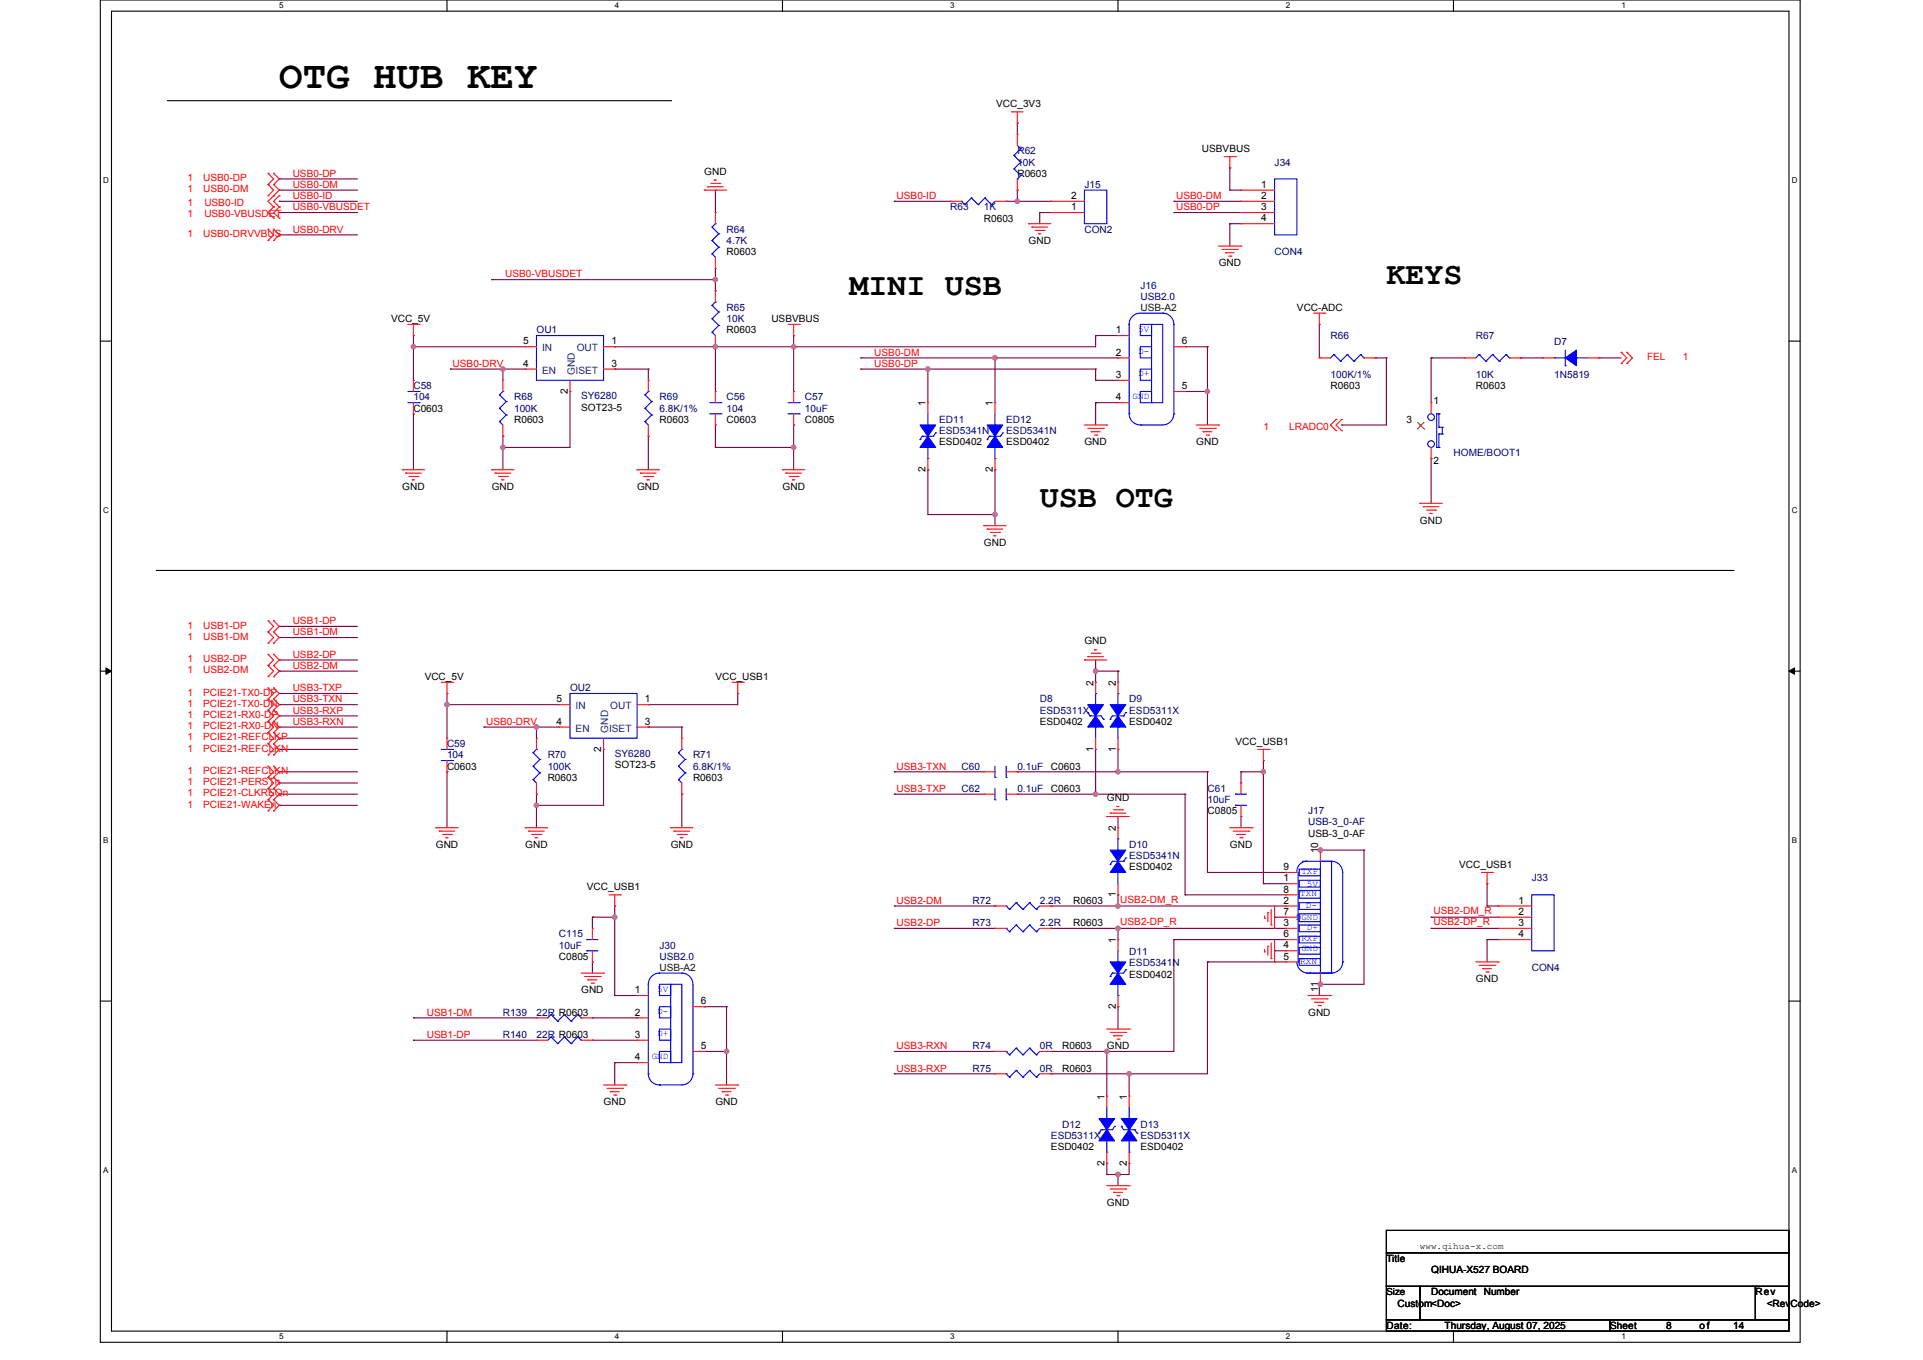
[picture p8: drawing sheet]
<svg xmlns="http://www.w3.org/2000/svg" width="297mm" height="210mm" viewBox="0 0 297 210" stroke-linecap="round" stroke-linejoin="round" font-family="sans-serif">
<path d="M15.5 0h262.5v207.3h-262.5zM17.2 1.7h259.1v203.8h-259.1z" fill="none" stroke="#000" stroke-width=".17"/>
<g fill="#fff">
<path d="M43.1 .2h.7v1.4h-.7z"/>
<path d="M43.1 205.7h.7v1.4h-.7z"/>
</g>
<path d="M69 0v1.7M69 205.5v1.8" fill="none" stroke="#000" stroke-width=".17"/>
<g fill="#fff">
<path d="M94.9 .2h.7v1.4h-.7z"/>
<path d="M94.9 205.7h.7v1.4h-.7z"/>
</g>
<path d="M120.9 0v1.7M120.9 205.5v1.8" fill="none" stroke="#000" stroke-width=".17"/>
<g fill="#fff">
<path d="M146.8 .2h.6v1.4h-.6z"/>
<path d="M146.8 205.7h.6v1.4h-.6z"/>
</g>
<path d="M172.7 0v1.7M172.7 205.5v1.8" fill="none" stroke="#000" stroke-width=".17"/>
<g fill="#fff">
<path d="M198.6 .2h.7v1.4h-.7z"/>
<path d="M198.6 205.7h.7v1.4h-.7z"/>
</g>
<path d="M224.5 0v1.7M224.5 205.5v1.8" fill="none" stroke="#000" stroke-width=".17"/>
<g fill="#fff">
<path d="M250.4 .2h.7v1.4h-.7z"/>
<path d="M250.4 205.7h.7v1.4h-.7z"/>
<path d="M15.9 27.2h.9v1.4h-.9z"/>
<path d="M276.7 27.2h.9v1.4h-.9z"/>
<path d="M15.9 78.1h.9v1.4h-.9z"/>
<path d="M276.7 78.1h.9v1.4h-.9z"/>
</g>
<path d="M15.5 52.7h1.7M276.3 52.7h1.7" fill="none" stroke="#000" stroke-width=".17"/>
<g fill="#fff">
<path d="M15.9 129.1h.9v1.4h-.9z"/>
<path d="M276.7 129.1h.9v1.4h-.9z"/>
</g>
<path d="M15.5 103.6h1.7M276.3 103.6h1.7" fill="none" stroke="#000" stroke-width=".17"/>
<path d="M16.4 103.1l.8 .5-.8 .5zM276.3 103.6l.9-.5v1z" fill="#000" stroke="#000" stroke-width=".15"/>
<g fill="#fff">
<path d="M15.9 180.1h.9v1.3h-.9z"/>
<path d="M276.7 180.1h.9v1.3h-.9z"/>
</g>
<g fill="none" stroke="#000" stroke-width=".17">
<path d="M25.9 15.5h77.7M103.6 15.5h.1M24.1 88.1h243.6M267.7 88.1h.1M15.5 154.6h1.7M276.3 154.6h1.7M214.1 190h62.2v3.4h-62.2zM214.1 193.4h62.2v5.2h-62.2zM214.1 198.6h5.2v5.2h-5.2zM219.3 198.6h51.8v5.2h-51.8zM271.1 198.6h5.2v5.2h-5.2zM214.1 203.8h34.6v1.7h-34.6z"/>
<path d="M248.7 203.8h27.6v1.7h-27.6z"/>
</g>
<g fill="none" stroke="#800040" stroke-width=".17">
<path d="M157.1 19h.1M157.1 19v1.7M43.1 31.1h.1M43.1 27.6h.1M43.1 29.4h.1M43.1 32.8h.1M43.1 36.3h.1M43.1 31.1h12.1M43.1 32.8h12.1M43.1 27.6h12.1M43.1 29.4h12.1M43.1 36.3h12.1"/>
<path d="M110.5 29.4h.1M110.5 29.4v3.4M138.1 31.1h.1M138.1 31.1h8.7M155.4 31.1h.1M155.4 31.1h6.9M157.1 29.4h.1M157.1 31.1h.1M157.1 29.4v1.7M160.6 32.8h.1M160.6 32.8v1.7M160.6 32.8h1.7"/>
<path d="M181.3 32.8h.1M181.3 31.1h.1M181.3 31.1h10.4M181.3 32.8h10.4M189.9 34.5h.1M189.9 29.4h.1M189.9 25.9h.1M189.9 29.4h1.8M189.9 25.9v3.5M189.9 34.5v3.5M189.9 34.5h1.8M63.8 53.5h.1"/>
<path d="M63.8 51.8h.1M63.8 51.8v6.9M63.8 53.5h17.3M69.6 57h.1M69.6 57h11.5M75.9 43.2h.1M75.9 43.2h34.6M77.7 57h.1M77.7 57v1.7M94.9 57h.1M94.9 53.5h.1M94.9 57h5.2"/>
<path d="M100.1 57h.1M100.1 57v1.7M110.5 53.5h.1M110.5 43.2h.1M110.5 44.9h.1M110.5 41.5v3.4M110.5 53.5v7M122.6 53.5h.1M122.6 51.8h.1M122.6 51.8v8.7M132.9 57h.1M132.9 55.3h.1"/>
<path d="M132.9 57h36.3M132.9 55.3h39.8M143.3 57h.1M143.3 57v5.2M153.7 55.3h.1M153.7 55.3v6.9M169.2 51.8h.1M169.2 58.7h.1M169.2 57h.1M169.2 51.8v1.7h-74.3M169.2 57v1.7M169.2 51.8h3.5"/>
<path d="M169.2 58.7h3.5M183 53.5h.1M183 53.5h3.5M186.5 53.5h.1M186.5 53.5v12.1M203.8 50.1h.1M203.8 50.1v5.2M212.4 55.3h.1M212.4 55.3h1.7M214.1 55.3h.1M214.1 55.3v10.3h-6.9M221 55.3h.1"/>
<path d="M221 55.3h5.2M221 55.3v6.9M234.8 55.3h.1M234.8 55.3h3.5M246.9 55.3h.1M246.9 55.3h3.5M63.8 63.9h.1M63.8 63.9v8.6M77.7 67.4h.1M77.7 69.1h.1M77.7 67.4v5.1M88 60.5h.1"/>
<path d="M88 60.5v8.6h-10.3M100.1 67.4h.1M100.1 67.4v5.1M110.5 69.1h.1M110.5 65.6h.1M110.5 69.1h12.1M110.5 65.6v3.5M122.6 65.6h.1M122.6 69.1h.1M122.6 65.6v6.9M143.3 79.4h.1M143.3 72.5h.1"/>
<path d="M143.3 79.4h10.4M143.3 72.5v6.9M153.7 79.4h.1M153.7 72.5h.1M153.7 72.5v8.7M169.2 62.2h.1M169.2 62.2h3.5M169.2 62.2v3.4M183 60.5h.1M183 60.5h3.5M186.5 60.5h.1M207.2 65.6h.1"/>
<path d="M221 70.8h.1M221 70.8v6.9M43.1 98.4h.1M43.1 96.7h.1M43.1 98.4h12.1M43.1 96.7h12.1M43.1 101.9h.1M43.1 103.6h.1M43.1 107.1h.1M43.1 108.8h.1M43.1 110.5h.1M43.1 112.3h.1"/>
<path d="M43.1 114h.1M43.1 115.7h.1M43.1 119.2h.1M43.1 112.3h12.1M43.1 108.8h12.1M43.1 101.9h12.1M43.1 103.6h12.1M43.1 107.1h12.1M43.1 110.5h12.1M43.1 114h12.1M43.1 115.7h12.1M43.1 119.2h12.1"/>
<path d="M69 107.1h.1M69 108.8h.1M69 119.2h.1M69 107.1v6.9M69 119.2v8.6M69 108.8h17.3M74.7 112.3h.1M74.7 112.3h11.6M82.9 112.3h.1M82.9 112.3v1.7M93.2 115.7h.1M93.2 115.7v8.7h-10.3"/>
<path d="M100.1 112.3h.1M100.1 108.8h.1M100.1 112.3h5.2M105.3 112.3h.1M105.3 112.3v1.7M113.9 107.1h.1M113.9 107.1v1.7h-13.8M138.1 119.2h.1M138.1 119.2h13.8M157.1 119.2h.1M157.1 119.2h29.4M169.2 103.6h.1"/>
<path d="M169.2 115.7h.1M169.2 101.9v3.5M169.2 115.7v6.9M169.2 103.6h3.5M172.7 103.6h.1M172.7 115.7h.1M172.7 119.2h.1M172.7 103.6v1.8M172.7 115.7v3.5M186.5 119.2h.1M186.5 119.2v15.5M191.7 119.2h.1"/>
<path d="M191.7 119.2h3.4M191.7 119.2v1.7M195.1 119.2h.1M195.1 117.4h.1M195.1 117.4v19.1M43.1 120.9h.1M43.1 122.6h.1M43.1 124.4h.1M43.1 124.4h12.1M43.1 122.6h12.1M43.1 120.9h12.1M82.9 122.6h.1"/>
<path d="M82.9 124.4h.1M82.9 122.6v5.2M94.9 139.9h.1M94.9 139.9v13.8M105.3 122.6h.1M105.3 122.6v5.2M138.1 122.6h.1M138.1 139.9h.1M138.1 122.6h13.8M138.1 139.9h15.6M157.1 122.6h.1M157.1 122.6h25.9"/>
<path d="M162.3 139.9h.1M162.3 139.9h36.3M169.2 122.6h.1M172.7 126.1h.1M172.7 138.2h.1M172.7 139.9h.1M172.7 126.1v1.7M172.7 138.2v1.7M183 122.6h.1M183 138.2h.1M183 122.6v15.6M183 138.2h15.6"/>
<path d="M186.5 134.7h.1M186.5 134.7h12.1M191.7 126.1h.1M191.7 126.1v1.7M195.1 136.5h.1M195.1 136.5h3.5M203.8 131.3h.1M203.8 131.3h6.9M203.9 131.3h.1M210.7 131.3h.1M210.7 131.3v20.7h-6.9M229.7 139.9h.1"/>
<path d="M229.7 136.5h.1M229.7 139.9h1.7M229.7 136.5v3.4M63.8 157.2h.1M63.8 157.2h19.1M91.5 148.5h.1M91.5 141.6h.1M91.5 157.2h.1M91.5 141.6h3.4M91.5 141.6v1.8M91.5 148.5v1.8M91.5 157.2h6.9"/>
<path d="M94.9 141.6h.1M94.9 153.7h.1M94.9 153.7h3.5M108.8 155.4h.1M108.8 155.4h3.4M112.2 155.4h.1M112.2 155.4v12.1M138.1 143.4h.1M138.1 143.4h15.6M162.3 143.4h.1M162.3 143.4h36.3M172.7 155.4h.1"/>
<path d="M172.7 143.4h.1M172.7 143.4v1.7M172.7 155.4v3.5M181.3 145.1h.1M181.3 145.1v17.3h-19M181.3 145.1h17.3M186.5 148.5h.1M186.5 148.5v17.3h-24.2M186.5 148.5h12.1M196.8 141.6h.1M196.8 146.8h.1M196.8 141.6h1.8"/>
<path d="M196.8 146.8h1.8M203.8 152h.1M203.8 152v1.7M203.9 152h.1M221 141.6h.1M221 143.4h.1M221 141.6h10.4M221 143.4h10.4M229.7 145.1h.1M229.7 145.1h1.7M229.7 145.1v3.4M63.8 160.6h.1"/>
<path d="M63.8 160.6h19.1M91.5 160.6h.1M91.5 160.6h6.9M94.9 164.1h.1M94.9 164.1v3.4M94.9 164.1h3.5M108.8 162.4h.1M108.8 162.4h3.4M112.2 162.4h.1M138.1 162.4h.1M138.1 165.8h.1M138.1 162.4h15.6"/>
<path d="M138.1 165.8h15.6M162.3 162.4h.1M162.3 165.8h.1M170.9 179.6h.1M170.9 162.4h.1M170.9 162.4v6.9M170.9 179.6v1.8M174.4 179.6h.1M174.4 165.8h.1M174.4 165.8v3.5M174.4 179.6v1.8h-3.5M170.9 181.4h.1"/>
<path d="M172.7 181.4h.1M172.7 181.4v1.7"/>
</g>
<g fill="#f0f" stroke="#f0f" stroke-width=".17">
<circle cx="77.7" cy="57" r=".34"/>
<circle cx="77.7" cy="69.1" r=".34"/>
<circle cx="110.5" cy="53.5" r=".34"/>
<circle cx="122.6" cy="69.1" r=".34"/>
<circle cx="63.8" cy="53.5" r=".34"/>
<circle cx="82.8" cy="124.4" r=".34"/>
<circle cx="69" cy="108.8" r=".34"/>
<circle cx="82.8" cy="112.3" r=".34"/>
<circle cx="110.5" cy="43.2" r=".34"/>
<circle cx="157.1" cy="31.1" r=".34"/>
<circle cx="153.7" cy="79.4" r=".34"/>
<circle cx="122.6" cy="53.5" r=".34"/>
<circle cx="153.7" cy="55.3" r=".34"/>
<circle cx="143.3" cy="57" r=".34"/>
<circle cx="186.5" cy="60.4" r=".34"/>
<circle cx="203.9" cy="152" r=".34"/>
<circle cx="203.9" cy="131.3" r=".34"/>
<circle cx="195.1" cy="119.2" r=".34"/>
<circle cx="172.7" cy="181.3" r=".34"/>
<circle cx="169.2" cy="103.6" r=".34"/>
<circle cx="172.7" cy="139.9" r=".34"/>
<circle cx="172.7" cy="143.4" r=".34"/>
<circle cx="169.2" cy="122.6" r=".34"/>
<circle cx="172.7" cy="119.2" r=".34"/>
<circle cx="174.4" cy="165.8" r=".34"/>
<circle cx="170.9" cy="162.3" r=".34"/>
<circle cx="112.2" cy="162.3" r=".34"/>
<circle cx="94.9" cy="141.6" r=".34"/>
</g>
<g fill="none" stroke="#f00" stroke-width=".17">
<path d="M156.3 17.3h.1M156.3 17.3h1.7M157.1 19h.1M157.1 17.3v1.7M41.4 26.8h.1M41.4 28.5h.1M41.4 30.2h.1M41.4 35.4h.1M41.4 37.1h.1M41.4 26.8l.9 .8-.9 .9M41.4 28.5l.9 .9-.9 .8M41.4 35.4l.9 .9-.9 .8"/>
<path d="M42.3 30.2h.1M42.3 32h.1M42.3 28.5h.1M42.3 26.8h.1M42.3 33.7h.1M42.3 37.1h.1M42.3 35.4h.1M42.3 28.5l.8 .9-1.7 1.7 .9 .9M42.3 26.8l.8 .8-.8 .9M42.3 32l-.9 .8 .9 .9M42.3 35.4l.8 .9-.8 .8M43.1 30.2h.1"/>
<path d="M43.1 32h.1M43.1 33.7h.1M43.1 30.2l-.8 .9 .8 .9M43.1 32l-.8 .8 .8 .9M108.8 29.4h.1M108.8 29.4h3.4M109.3 28.8h.1M109.3 28.8h2.4M109.8 28.3h1.4M110.3 27.8h.1M110.3 27.8h.4M110.5 32.8h.1"/>
<path d="M110.5 32.8v1.7M110.5 39.7v1.8M111.2 28.3h.1M146.8 31.1h.1M146.8 31.1h1.7M153.7 31.1h1.7M155.4 31.1h.1M157.1 20.7h.1M157.1 29.4h.1M157.1 20.7v1.7M157.1 27.6v1.8M158.8 34.5h.1"/>
<path d="M158.8 34.5h3.5M159.4 35.1h.1M159.4 35.1h2.4M159.9 35.6h1.4M160.4 36.1h.1M160.4 36.1h.4M161.3 35.6h.1M162.3 32.8h.1M162.3 31.1h.1M162.3 31.1h5.2M162.3 32.8h5.2M188.2 38h3.5"/>
<path d="M188.7 38.5h2.4M189.1 24.2h1.7M189.3 39h.1M189.3 39h1.3M189.8 39.5h.3M189.9 25.9h.1M189.9 24.2v1.7M190.1 39.5h.1M190.8 24.2h.1M191.1 38.5h.1M191.7 38h.1M191.7 29.4h.1"/>
<path d="M191.7 31.1h.1M191.7 32.8h.1M191.7 34.5h.1M191.7 29.4h5.1M191.7 34.5h5.1M191.7 31.1h5.1M191.7 32.8h5.1M63 50.1h1.7M63.8 51.8h.1M63.8 58.7h.1M63.8 50.1v1.7M63.8 58.7v1.8"/>
<path d="M64.7 50.1h.1M77.7 58.7h.1M77.7 58.7v1.8M81.1 57h.1M81.1 53.5h.1M81.1 53.5h1.8M81.1 57h1.8M88 58.7v1.8M93.2 53.5h1.7M93.2 57h1.7M94.9 57h.1M94.9 53.5h.1"/>
<path d="M100.1 58.7h.1M100.1 58.7v1.8M110.5 53.5h.1M110.5 44.9h.1M110.5 41.5h.1M110.5 44.9v1.7M110.5 51.8v1.7M121.7 50.1h1.7M122.6 51.8h.1M122.6 50.1v1.7M123.4 50.1h.1M172.7 51.8h.1"/>
<path d="M172.7 55.3h.1M172.7 58.7h.1M172.7 51.8h1.7M172.7 55.3h1.7M172.7 58.7h1.7M181.3 53.5h1.7M183 53.5h.1M202.9 48.4h1.7M203.8 50.1h.1M203.8 55.3h.1M203.8 48.4v1.7M203.8 55.3h1.7"/>
<path d="M204.6 48.4h.1M210.7 55.3h1.7M212.4 55.3h.1M226.2 55.3h.1M226.2 55.3h1.7M233.1 55.3h1.7M234.8 55.3h.1M238.3 55.3h.1M238.3 55.3h1.7M245.2 55.3h1.7M246.9 55.3h.1M250.4 56.1h.1"/>
<path d="M250.4 54.4h.1M250.4 54.4l.9 .9-.9 .8M251.3 56.1h.1M251.3 54.4h.1M251.3 54.4l.8 .9-.8 .8M62.1 72.5h.1M62.1 72.5h3.5M62.6 73.1h.1M62.6 73.1h2.5M63.2 73.6h1.3M63.7 74.1h.1M63.7 74.1h.3"/>
<path d="M63.8 63.9h.1M63.8 62.2v1.7M64.5 73.6h.1M75.9 72.5h.1M75.9 72.5h3.5M76.5 73.1h.1M76.5 73.1h2.4M77 73.6h1.4M77.5 74.1h.1M77.5 74.1h.3M77.7 67.4h.1M77.7 65.6v1.8"/>
<path d="M78.4 73.6h.1M88 60.5h.1M98.4 72.5h.1M98.4 72.5h3.5M98.9 73.1h.1M98.9 73.1h2.4M99.4 73.6h1.4M99.9 74.1h.1M99.9 74.1h.4M100.1 67.4h.1M100.1 65.6v1.8M100.8 73.6h.1"/>
<path d="M110.5 65.6h.1M110.5 60.5h.1M110.5 60.5v1.7M110.5 63.9v1.7M120.9 72.5h.1M120.9 72.5h3.4M121.4 73.1h.1M121.4 73.1h2.4M121.9 73.6h1.4M122.4 74.1h.1M122.4 74.1h.4M122.6 65.6h.1"/>
<path d="M122.6 60.5h.1M122.6 60.5v1.7M122.6 63.9v1.7M123.3 73.6h.1M143.3 62.2h.1M143.3 72.5h.1M143.3 62.2v1.7M143.3 70.8v1.7M153.7 62.2h.1M153.7 72.5h.1M153.7 62.2v1.7M153.7 70.8v1.7"/>
<path d="M167.5 65.6h3.4M168 66.1h2.4M168.5 66.7h.1M168.5 66.7h1.4M169 67.2h.4M169.4 67.2h.1M170.4 66.1h.1M170.9 65.6h.1M172.7 62.2h.1M172.7 62.2h1.7M181.3 60.5h1.7M183 60.5h.1"/>
<path d="M184.8 65.6h3.4M185.3 66.1h2.4M185.8 66.7h.1M185.8 66.7h1.4M186.3 67.2h.4M186.7 67.2h.1M187.7 66.1h.1M188.2 65.6h.1M206.3 64.8h.1M206.3 66.5h.1M206.3 64.8l-.8 .8 .8 .9M207.2 64.8h.1"/>
<path d="M207.2 66.5h.1M207.2 64.8l-.9 .8 .9 .9M219.3 77.7h.1M219.3 65.6h.1M219.3 77.7h3.5M219.8 78.2h.1M219.8 78.2h2.4M220.3 78.8h1.4M220.9 79.3h.1M220.9 79.3h.3M221 62.2h.1M221 70.8h.1"/>
<path d="M221 62.2v1.7M221 69.1v1.7M221.7 78.8h.1M41.4 95.9h.1M41.4 97.6h.1M41.4 99.3h.1M41.4 95.9l.9 .8-.9 .9M41.4 97.6l.9 .8-.9 .9M42.3 97.6h.1M42.3 95.9h.1M42.3 99.3h.1M42.3 95.9l.8 .8-.8 .9"/>
<path d="M42.3 97.6l.8 .8-.8 .9M151.9 81.2h.1M151.9 81.2h3.5M152.5 81.7h.1M152.5 81.7h2.4M153 82.2h1.4M153.5 82.7h.1M153.5 82.7h.3M154.4 82.2h.1M41.4 101h.1M41.4 102.8h.1M41.4 104.5h.1"/>
<path d="M41.4 106.2h.1M41.4 107.9h.1M41.4 109.7h.1M41.4 111.4h.1M41.4 113.1h.1M41.4 114.9h.1M41.4 116.6h.1M41.4 118.3h.1M41.4 101l.9 .9-.9 .9M41.4 102.8l.9 .8-.9 .9M41.4 106.2l.9 .9-.9 .8M41.4 107.9l.9 .9-.9 .9"/>
<path d="M41.4 109.7l.9 .8-.9 .9M41.4 111.4l.9 .9-.9 .8M41.4 113.1l.9 .9-.9 .9M41.4 114.9l.9 .8-.9 .9M41.4 118.3l.9 .9-.9 .8M42.3 102.8h.1M42.3 101h.1M42.3 104.5h.1M42.3 107.9h.1M42.3 106.2h.1M42.3 109.7h.1M42.3 111.4h.1"/>
<path d="M42.3 113.1h.1M42.3 114.9h.1M42.3 116.6h.1M42.3 118.3h.1M42.3 101l.8 .9-.8 .9M42.3 102.8l.8 .8-.8 .9M42.3 106.2l.8 .9-.8 .8M42.3 107.9l.8 .9-.8 .9M42.3 109.7l.8 .8-.8 .9M42.3 111.4l.8 .9-.8 .8M42.3 113.1l.8 .9-.8 .9M42.3 114.9l.8 .8-.8 .9"/>
<path d="M42.3 118.3l.8 .9-.8 .8M68.2 105.4h1.7M69 107.1h.1M69 119.2h.1M69 114h.1M69 105.4v1.7M69 114v1.7M69 117.4v1.8M69.9 105.4h.1M82.9 114h.1M82.9 114v1.7M86.3 112.3h.1"/>
<path d="M86.3 108.8h.1M86.3 112.3h1.7M86.3 108.8h1.7M93.2 115.7h.1M93.2 114v1.7M98.4 112.3h1.7M98.4 108.8h1.7M100.1 112.3h.1M100.1 108.8h.1M105.3 114h.1M105.3 114v1.7M113.1 105.4h1.7"/>
<path d="M113.9 107.1h.1M113.9 105.4v1.7M114.8 105.4h.1M151.9 119.2h.1M151.9 119.2h1.8M155.4 119.2h1.7M157.1 119.2h.1M167.5 101.9h.1M167.5 101.9h3.4M168 101.4h.1M168 101.4h2.4M168.5 100.9h1.4"/>
<path d="M169 100.4h.1M169 100.4h.4M169.2 115.7h.1M169.2 105.4h.1M169.2 105.4v1.7M169.2 114v1.7M169.9 100.9h.1M172.7 115.7h.1M172.7 105.4h.1M172.7 105.4v1.7M172.7 114v1.7M194.3 115.7h1.7"/>
<path d="M195.1 117.4h.1M195.1 115.7v1.7M196 115.7h.1M41.4 120h.1M41.4 121.8h.1M41.4 123.5h.1M41.4 125.2h.1M41.4 120l.9 .9-.9 .9M41.4 121.8l.9 .8-.9 .9M41.4 123.5l.9 .9-.9 .8M42.3 120h.1M42.3 121.8h.1"/>
<path d="M42.3 123.5h.1M42.3 125.2h.1M42.3 120l.8 .9-.8 .9M42.3 121.8l.8 .8-.8 .9M42.3 123.5l.8 .9-.8 .8M67.3 127.8h.1M67.3 127.8h3.5M67.8 128.3h.1M67.8 128.3h2.4M68.3 128.9h1.4M68.9 129.4h.1M68.9 129.4h.3"/>
<path d="M69.7 128.9h.1M81.1 127.8h.1M81.1 127.8h3.5M81.6 128.3h.1M81.6 128.3h2.5M82.2 128.9h1.3M82.7 129.4h.1M82.7 129.4h.3M82.9 122.6h.1M82.9 120.9v1.7M83.5 128.9h.1M94.1 138.2h1.7"/>
<path d="M94.9 139.9h.1M94.9 138.2v1.7M95.8 138.2h.1M103.6 127.8h.1M103.6 127.8h3.4M104.1 128.3h.1M104.1 128.3h2.4M104.6 128.9h1.4M105.1 129.4h.1M105.1 129.4h.4M105.3 122.6h.1M105.3 120.9v1.7"/>
<path d="M106 128.9h.1M151.9 122.6h.1M151.9 122.6h1.8M153.7 139.9h.1M153.7 139.9h1.7M155.4 122.6h1.7M157.1 122.6h.1M160.6 139.9h1.7M162.3 139.9h.1M170.9 126.1h.1M170.9 126.1h3.5M171.5 125.6h.1"/>
<path d="M171.5 125.6h2.4M172 125h1.4M172.5 124.5h.1M172.5 124.5h.3M172.7 138.2h.1M172.7 127.8h.1M172.7 127.8v1.7M172.7 136.5v1.7M173.4 125h.1M189.9 127.8h3.5M190.5 128.3h2.4M191 128.9h.1"/>
<path d="M191 128.9h1.4M191.5 129.4h.3M191.7 120.9h.1M191.7 126.1h.1M191.7 120.9v1.7M191.7 124.4v1.7M191.8 129.4h.1M192.9 128.3h.1M193.4 127.8h.1M196.8 139.9v3.5M198.6 136.5h.1M198.6 139.9h.1"/>
<path d="M198.6 134.7h.1M198.6 138.2h.1M198.6 138.2h1.7M198.6 134.7h1.7M198.6 139.9h1.7M198.6 136.5h1.7M203.9 131.3h.1M203.9 131.3v1.7M228.8 134.7h1.7M229.7 136.5h.1M229.7 134.7v1.8M230.5 134.7h.1"/>
<path d="M231.4 139.9h.1M231.4 139.9h5.2M82.9 157.2h.1M82.9 157.2h1.7M89.8 150.3h3.4M89.8 157.2h1.7M90.3 150.8h2.4M90.8 151.3h.1M90.8 151.3h1.4M91.3 151.8h.4M91.5 157.2h.1M91.5 143.4h.1"/>
<path d="M91.5 148.5h.1M91.5 143.4v1.7M91.5 146.8v1.7M91.7 151.8h.1M92.7 150.8h.1M93.2 150.3h.1M98.4 153.7h.1M98.4 157.2h.1M98.4 153.7h1.7M98.4 157.2h1.7M107 155.4h1.8M108.8 155.4h.1"/>
<path d="M153.7 143.4h.1M153.7 143.4h1.7M160.6 143.4h1.7M162.3 143.4h.1M170.9 158.9h3.5M171.5 159.4h2.4M172 159.9h.1M172 159.9h1.4M172.7 145.1h.1M172.7 155.4h.1M172.7 145.1v1.7M172.7 153.7v1.7"/>
<path d="M173.9 159.4h.1M174.4 158.9h.1M195.3 141.8h.1M195.3 147h.1M195.3 141.5v.3M195.3 146.6v.4M195.8 140.9h.1M195.8 146.1h.1M195.8 140.9v1.4M195.8 146.1v1.4M196.3 142.8h.1M196.3 148h.1"/>
<path d="M196.3 140.4v2.4M196.3 145.6v2.4M196.8 143.4h.1M196.8 148.5h.1M196.8 145.1v3.4M198.6 143.4h.1M198.6 146.8h.1M198.6 141.6h.1M198.6 148.5h.1M198.6 145.1h.1M198.6 148.5h1.7M198.6 141.6h1.7"/>
<path d="M198.6 143.4h1.7M198.6 145.1h1.7M198.6 146.8h1.7M202 153.7h3.5M202.5 154.2h2.5M203.1 154.8h.1M203.1 154.8h1.3M203.6 155.3h.3M203.9 155.3h.1M203.9 152h.1M203.9 150.3v1.7M205 154.2h.1"/>
<path d="M205.5 153.7h.1M227.9 148.5h3.5M228.5 149.1h2.4M229 149.6h.1M229 149.6h1.4M229.5 150.1h.3M229.8 150.1h.1M230.9 149.1h.1M231.4 148.5h.1M231.4 141.6h.1M231.4 143.4h.1M231.4 145.1h.1"/>
<path d="M231.4 141.6h5.2M231.4 143.4h5.2M231.4 145.1h5.2M82.9 160.6h.1M82.9 160.6h1.7M89.8 160.6h1.7M91.5 160.6h.1M93.2 167.5h3.5M93.7 168.1h2.4M94.3 168.6h.1M94.3 168.6h1.3M94.8 169.1h.3"/>
<path d="M95.1 169.1h.1M96.1 168.1h.1M96.7 167.5h.1M98.4 160.6h.1M98.4 164.1h.1M98.4 160.6h1.7M98.4 164.1h1.7M107 162.4h1.8M108.8 162.4h.1M110.5 167.5h3.4M111 168.1h2.4M111.5 168.6h.1"/>
<path d="M111.5 168.6h1.4M112 169.1h.4M112.4 169.1h.1M113.4 168.1h.1M113.9 167.5h.1M153.7 162.4h.1M153.7 165.8h.1M153.7 162.4h1.7M153.7 165.8h1.7M160.6 162.4h1.7M160.6 165.8h1.7M162.3 162.4h.1"/>
<path d="M162.3 165.8h.1M170.9 169.3h.1M170.9 179.6h.1M170.9 169.3v1.7M170.9 177.9v1.7M172.5 160.5h.3M172.8 160.5h.1M174.4 169.3h.1M174.4 179.6h.1M174.4 169.3v1.7M174.4 177.9v1.7M170.9 183.1h3.5"/>
<path d="M171.5 183.6h2.4M172 184.1h.1M172 184.1h1.4M172.5 184.6h.3M172.8 184.6h.1M173.9 183.6h.1M174.4 183.1h.1"/>
</g>
<g fill="none" stroke="#00f" stroke-width=".17">
<path d="M110 39.2h.1M110 37.1h.1M110 35.1h.1M110 39.2l.5 .5M110 37.1l1 1.1M110 35.1l1 1M110.5 34.5h.1M110.5 34.5l-.5 .6M111 38.2h.1M111 36.1h.1M111 38.2l-1 1M111 36.1l-1 1"/>
<path d="M148.5 31.1h.1M148.5 31.1l.5 .5M149 31.6h.1M150 30.6h.1M150 30.6l1.1 1M150 30.6l-1 1M151.1 31.6h.1M152.1 30.6h.1M152.1 30.6l1.1 1M152.1 30.6l-1 1M153.2 31.6h.1M153.7 31.1l-.5 .5"/>
<path d="M156.6 24h.1M156.6 26.1h.1M156.6 24l1 1M156.6 26.1l1 1M157.1 27.6h.1M157.1 22.4l.5 .6M157.6 23h.1M157.6 25h.1M157.6 27.1h.1M157.6 27.1l-.5 .5M157.6 25l-1 1.1M157.6 23l-1 1"/>
<path d="M167.5 29.4h3.4v5.1h-3.4zM196.8 27.6h3.5v8.7h-3.5zM82.9 51.8h10.3v6.9h-10.3zM110 51.3h.1M110 49.2h.1M110 47.1h.1M110 51.3l.5 .5M110 49.2l1 1.1M110 47.1l1 1.1M110.5 46.6h.1M110.5 46.6l-.5 .5M111 50.3h.1"/>
<path d="M111 48.2h.1M111 50.3l-1 1M111 48.2l-1 1M176.1 57h1.8v1.7h-1.8zM176.1 53.5h1.8v1.8h-1.8zM176.1 50.1h1.8v1.7h-1.8zM177.9 50.1h1.7v12.1h-1.7zM179.6 48.4h-3.5a1.73 1.73 0 0 0-1.7 1.7v13.8M179.6 48.4h.1M179.6 48.4a1.72 1.72 0 0 1 1.7 1.7M181.3 50.1v13.8M206 54.7h.1"/>
<path d="M206 54.7l-.5 .6M206 54.7l1 1.1M207 55.8h.1M208.1 54.7h.1M208.1 54.7l-1.1 1.1M208.1 54.7l1 1.1M209.1 55.8h.1M210.1 54.7h.1M210.1 54.7l-1 1.1M210.1 54.7l.6 .6M210.7 55.3h.1M228.5 54.7h.1"/>
<path d="M228.5 54.7l-.6 .6M228.5 54.7l1 1.1M229.5 55.8h.1M230.5 54.7h.1M230.5 54.7l-1 1.1M230.5 54.7l1.1 1.1M231.6 55.8h.1M232.6 54.7h.1M232.6 54.7l-1 1.1M232.6 54.7l.5 .6M233.1 55.3h.1M240 55.3h.1"/>
<path d="M240 55.3h1.8M241.8 56.5h.1M241.8 54.1v2.4M243.5 55.3h.1M243.5 55.3h1.7M63 62.2h1.7M63 60.5h1.7M64.7 62.2h.1M64.7 60.5h.1M77.2 65.1h.1M77.2 63h.1M77.2 61h.1"/>
<path d="M77.2 65.1l.5 .5M77.2 63l1 1.1M77.2 61l1 1M77.7 60.5h.1M77.7 60.5l-.5 .5M78.2 64.1h.1M78.2 62h.1M78.2 64.1l-1 1M78.2 62l-1 1M99.6 65.1h.1M99.6 63h.1M99.6 61h.1"/>
<path d="M99.6 65.1l.5 .5M99.6 63l1 1.1M99.6 61l1 1M100.1 60.5h.1M100.1 60.5l-.5 .5M100.6 64.1h.1M100.6 62h.1M100.6 64.1l-1 1M100.6 62l-1 1M109.6 63.9h1.7M109.6 62.2h1.7M111.3 63.9h.1"/>
<path d="M111.3 62.2h.1M121.7 63.9h1.7M121.7 62.2h1.7M123.4 63.9h.1M123.4 62.2h.1M142.1 67.9h.1M142.4 67.4h.1M142.4 67.4l-.3 .5M143.3 65.6h.1M143.3 70.8h.1M143.3 63.9v1.7M143.3 69.1v1.7"/>
<path d="M144.5 66.8h.1M144.5 66.8l-.3 .6h-1.8M152.5 67.9h.1M152.8 67.4h.1M152.8 67.4l-.3 .5M153.7 65.6h.1M153.7 70.8h.1M153.7 63.9v1.7M153.7 69.1v1.7M154.9 66.8h.1M154.9 66.8l-.4 .6h-1.7M174.4 63.9a1.72 1.72 0 0 0 1.7 1.7"/>
<path d="M174.4 63.9h.1M176.1 60.5h1.8v1.7h-1.8zM176.1 65.6h.1M176.1 65.6h3.5M181.3 63.9a1.72 1.72 0 0 1-1.7 1.7M181.3 63.9h.1M221.9 69.1h.1M221.9 69.1h.3M222.2 69.1h.1M222.2 67h.1M222.2 66h.1M222.2 63.9h.1"/>
<path d="M222.2 63.9h-.3v5.2M222.2 63.9v2.1M222.2 67v2.1M222.2 67h.6M222.2 66h.6M222.8 67h.1M222.8 66h.1M222.8 66v1M68.2 117.4h1.7M68.2 115.7h1.7M69.9 117.4h.1M69.9 115.7h.1"/>
<path d="M82.3 118.3h.1M82.3 116.2h.1M82.3 118.3l1.1 1M82.3 116.2l1.1 1.1M82.9 115.7h.1M82.9 115.7l-.6 .5M83.4 119.3h.1M83.4 117.3h.1M83.4 119.3l-1.1 1.1M83.4 117.3l-1.1 1M88 107.1h10.4v6.9h-10.4zM104.8 118.3h.1"/>
<path d="M104.8 116.2h.1M104.8 118.3l1 1M104.8 116.2l1 1.1M105.3 115.7h.1M105.3 115.7l-.5 .5M105.8 119.3h.1M105.8 117.3h.1M105.8 119.3l-1 1.1M105.8 117.3l-1 1M153.7 118.3v1.7M155.4 118.3v1.7M168 110h.1"/>
<path d="M168 110l.3 .5M168.3 110.5h.1M168.3 110.5h1.8l.3 .6M169.2 112.3h.1M169.2 107.1h.1M169.2 107.1v1.7M169.2 112.3v1.7M170.4 111.1h.1M171.5 111.1h.1M172.7 112.3h.1M172.7 107.1h.1M172.7 107.1v1.7"/>
<path d="M172.7 112.3v1.7M173.5 110.5h.1M173.5 110.5h-1.7l-.3 .6M173.9 110h.1M173.9 110l-.4 .5M82.3 120.4h.1M82.3 120.4l.6 .5M104.8 120.4h.1M104.8 120.4l.5 .5M153.7 120h.1M153.7 123.5h.1M153.7 121.8v1.7"/>
<path d="M155.4 120h.1M155.4 139.9h.1M155.4 123.5h.1M155.4 121.8v1.7M155.4 139.9l.5 .5M157 139.4h.1M157 139.4l1 1M157 139.4l-1.1 1M159 139.4h.1M159 139.4l1.1 1M159 139.4l-1 1M160.6 139.9l-.5 .5"/>
<path d="M171.5 133.5h.1M172.7 134.7h.1M172.7 129.5h.1M172.7 129.5v1.8M172.7 134.7v1.8M173.5 133h.1M173.5 133h-1.7l-.3 .5M173.9 132.5h.1M173.9 132.5l-.4 .5M190.8 122.6h.1M190.8 124.4h.1M190.8 122.6h1.7"/>
<path d="M190.8 124.4h1.7M200.5 134.7v13.8M200.6 139.4h3.3v1h-3.3zM200.6 135.9h3.3v1.1h-3.3zM200.6 137.5h3.3v1.2h-3.3zM200.6 134.2h3.3v1h-3.3zM201.2 133h4.5M201.9 133a1.55 1.55 0 0 0-1.6 1.7M203.9 133h1.8v17.3h-1.8zM205.7 133h.1M205.7 133a1.72 1.72 0 0 1 1.7 1.7v13.8M236.6 138.2h3.4v8.6h-3.4z"/>
<path d="M85.1 156.7h.1M85.1 156.7l-.5 .5M85.1 156.7l1 1M86.1 157.7h.1M87.2 156.7h.1M87.2 156.7l-1.1 1M87.2 156.7l1 1M88.2 157.7h.1M89.2 156.7h.1M89.2 156.7l-1 1M89.2 156.7l.6 .5M89.8 157.2h.1"/>
<path d="M90.6 145.1h.1M90.6 146.8h.1M90.6 145.1h1.8M90.6 146.8h1.8M101.9 158.9h1.7v1.7h-1.7zM101.9 155.4h1.7v1.8h-1.7zM101.9 152h1.7v1.7h-1.7zM103.6 152h1.7v12.1h-1.7zM105.3 150.3h-3.4a1.72 1.72 0 0 0-1.8 1.7v13.8M105.3 150.3h.1M105.3 150.3a1.72 1.72 0 0 1 1.7 1.7v13.8M155.4 143.4h.1"/>
<path d="M155.4 143.4l.5 .5M155.9 140.4h.1M155.9 143.9h.1M157 142.8h.1M157 142.8l1 1.1M157 142.8l-1.1 1.1M158 140.4h.1M158 143.9h.1M159 142.8h.1M159 142.8l1.1 1.1M159 142.8l-1 1.1M160.1 140.4h.1"/>
<path d="M160.1 143.9h.1M160.6 143.4l-.5 .5M171.5 150.8h.1M171.8 150.3h.1M171.8 150.3l-.3 .5M172.7 148.5h.1M172.7 153.7h.1M172.7 146.8v1.7M172.7 152v1.7M173.9 149.7h.1M173.9 149.7l-.4 .6h-1.7M200.3 148.5a1.72 1.72 0 0 0 1.7 1.8"/>
<path d="M200.5 148.5h.1M200.6 148h3.3v1.1h-3.3zM200.6 146.3h3.3v1h-3.3zM200.6 144.6h3.3v1h-3.3zM200.6 142.8h3.3v1.1h-3.3zM200.6 141.1h3.3v1.2h-3.3zM201.7 150.3h4M202.2 150.3h.1M205.7 150.3h.1M207.4 148.5a1.72 1.72 0 0 1-1.7 1.8M207.4 148.5h.1M85.1 160.1h.1"/>
<path d="M85.1 160.1l-.5 .5M85.1 160.1l1 1M86.1 161.1h.1M87.2 160.1h.1M87.2 160.1l-1.1 1M87.2 160.1l1 1M88.2 161.1h.1M89.2 160.1h.1M89.2 160.1l-1 1M89.2 160.1l.6 .5M89.8 160.6h.1M100.1 165.8a1.72 1.72 0 0 0 1.8 1.7"/>
<path d="M100.1 165.8h.1M101.9 162.4h1.7v1.7h-1.7zM101.9 167.5h.1M107 165.8a1.72 1.72 0 0 1-1.7 1.7h-3.4M107 165.8h.1M155.4 162.4h.1M155.4 165.8h.1M155.4 162.4l.5 .5M155.4 165.8l.5 .5M155.9 162.9h.1M155.9 166.3h.1M157 161.8h.1"/>
<path d="M157 165.3h.1M157 161.8l1 1.1M157 161.8l-1.1 1.1M157 165.3l1 1M157 165.3l-1.1 1M158 162.9h.1M158 166.3h.1M159 161.8h.1M159 165.3h.1M159 161.8l1.1 1.1M159 161.8l-1 1.1M159 165.3l1.1 1"/>
<path d="M159 165.3l-1 1M160.1 162.9h.1M160.1 166.3h.1M160.6 162.4l-.5 .5M160.6 165.8l-.5 .5M169.7 175h.1M170.1 174.4h.1M170.1 174.4l-.4 .6M170.9 172.7h.1M170.9 177.9h.1M170.9 171v1.7M170.9 176.2v1.7"/>
<path d="M172.1 173.9h.1M172.1 173.9l-.3 .5h-1.7M173.2 173.9h.1M173.2 173.9l.3 .5h1.8M174.4 172.7h.1M174.4 177.9h.1M174.4 171v1.7M174.4 176.2v1.7M175.3 174.4h.1M175.3 174.4l.3 .6M175.6 175h.1"/>
<circle cx="221" cy="68.6" r=".51"/>
<circle cx="221" cy="64.4" r=".51"/>
</g>
<g fill="#00f" stroke="#00f" stroke-width=".17">
<path d="M152.5 65.6h2.4l-1.2 1.8z" fill-rule="evenodd"/>
<path d="M153.7 67.4l1.2 1.7h-2.4z" fill-rule="evenodd"/>
<path d="M172.7 110.5l1.2 1.8h-2.4z" fill-rule="evenodd"/>
<path d="M171.5 108.8h2.4l-1.2 1.7z" fill-rule="evenodd"/>
<path d="M172.7 133l1.2 1.7h-2.4z" fill-rule="evenodd"/>
<path d="M171.5 131.3h2.4l-1.2 1.7z" fill-rule="evenodd"/>
<path d="M171.5 148.5h2.4l-1.2 1.8z" fill-rule="evenodd"/>
<path d="M172.7 150.3l1.2 1.7h-2.4z" fill-rule="evenodd"/>
<path d="M142.1 65.6h2.4l-1.2 1.8z" fill-rule="evenodd"/>
<path d="M143.3 67.4l1.2 1.7h-2.4z" fill-rule="evenodd"/>
<path d="M169.7 172.7h2.4l-1.2 1.7z" fill-rule="evenodd"/>
<path d="M170.9 174.4l1.2 1.8h-2.4z" fill-rule="evenodd"/>
<path d="M173.2 172.7h2.4l-1.2 1.7z" fill-rule="evenodd"/>
<path d="M174.4 174.4l1.2 1.8h-2.4z" fill-rule="evenodd"/>
<path d="M169.2 110.5l1.2 1.8h-2.4z" fill-rule="evenodd"/>
<path d="M168 108.8h2.4l-1.2 1.7z" fill-rule="evenodd"/>
<path d="M241.8 55.3l1.7-1.2v2.4z" fill-rule="evenodd"/>
</g>
<path d="M218.9 66.2h.1M218.9 65.2l1.1 1M220 66.2h.1M220 65.2l-1.1 1" fill="none" stroke="#804000" stroke-width=".15"/>
<text font-size="6" x="43.1" y="13.7">OTG HUB KEY</text>
<g font-size="4.9">
<text x="131.2" y="45.5">MINI USB</text>
<text x="214.1" y="43.8">KEYS</text>
<text x="160.6" y="78.3">USB OTG</text>
</g>
<g font-size="1.6">
<text x="194.8" y="29">1</text>
<text x="165.4" y="32.5">1</text>
<text x="165.4" y="30.7">2</text>
<text x="194.8" y="30.7">2</text>
<text x="194.8" y="32.5">3</text>
<text x="194.8" y="34.2">4</text>
<text x="80.8" y="53.2">5</text>
<text x="94.4" y="53.2">1</text>
<text x="172.3" y="51.5">1</text>
<text x="182.5" y="53.2">6</text>
<text x="80.8" y="56.6">4</text>
<text x="94.4" y="56.6">3</text>
<text x="172.3" y="54.9">2</text>
<text x="172.3" y="58.4">3</text>
<text x="87.7" y="60.8" transform="rotate(-90 87.7 60.8)">2</text>
<text x="143" y="62.7" transform="rotate(-90 143 62.7)">1</text>
<text x="153.3" y="62.7" transform="rotate(-90 153.3 62.7)">1</text>
<text x="172.3" y="61.8">4</text>
<text x="182.5" y="60.1">5</text>
<text x="217.2" y="65.3">3</text>
<text x="221.4" y="62.3">1</text>
<text x="221.4" y="71.7">2</text>
<text x="143" y="72.9" transform="rotate(-90 143 72.9)">2</text>
<text x="153.3" y="72.9" transform="rotate(-90 153.3 72.9)">2</text>
<text x="168.9" y="105.9" transform="rotate(-90 168.9 105.9)">2</text>
<text x="172.3" y="105.9" transform="rotate(-90 172.3 105.9)">2</text>
<text x="86" y="111.9">4</text>
<text x="86" y="108.4">5</text>
<text x="99.6" y="111.9">3</text>
<text x="99.6" y="108.4">1</text>
<text x="92.9" y="116.1" transform="rotate(-90 92.9 116.1)">2</text>
<text x="168.9" y="116.1" transform="rotate(-90 168.9 116.1)">1</text>
<text x="172.3" y="116.1" transform="rotate(-90 172.3 116.1)">1</text>
<text x="172.3" y="128.3" transform="rotate(-90 172.3 128.3)">2</text>
<text x="203.6" y="131.8" transform="rotate(-90 203.6 131.8)">10</text>
<text x="198.2" y="136.1">1</text>
<text x="198.2" y="134.4">9</text>
<text x="198.2" y="137.8">8</text>
<text x="172.3" y="138.5" transform="rotate(-90 172.3 138.5)">1</text>
<text x="198.2" y="139.5">2</text>
<text x="198.2" y="143">3</text>
<text x="198.2" y="141.3">7</text>
<text x="234.5" y="139.5">1</text>
<text x="234.5" y="141.3">2</text>
<text x="234.5" y="143">3</text>
<text x="172.3" y="145.6" transform="rotate(-90 172.3 145.6)">1</text>
<text x="198.2" y="146.5">4</text>
<text x="198.2" y="148.2">5</text>
<text x="198.2" y="144.7">6</text>
<text x="234.5" y="144.7">4</text>
<text x="98.1" y="153.4">1</text>
<text x="108.2" y="155.1">6</text>
<text x="172.3" y="155.8" transform="rotate(-90 172.3 155.8)">2</text>
<text x="203.6" y="153.2" transform="rotate(-90 203.6 153.2)">11</text>
<text x="98.1" y="156.8">2</text>
<text x="98.1" y="160.3">3</text>
<text x="108.2" y="162">5</text>
<text x="98.1" y="163.7">4</text>
<text x="170.6" y="169.8" transform="rotate(-90 170.6 169.8)">1</text>
<text x="174" y="169.8" transform="rotate(-90 174 169.8)">1</text>
<text x="170.6" y="180" transform="rotate(-90 170.6 180)">2</text>
<text x="174" y="180" transform="rotate(-90 174 180)">2</text>
</g>
<g font-size="1.6" fill="#004080">
<text x="83.7" y="57.7">EN</text>
<text x="83.7" y="54.2">IN</text>
<text x="88.8" y="57.9" transform="rotate(-90 88.8 57.9)">GND</text>
<text x="88.9" y="57.7">ISET</text>
<text x="89.1" y="54.2">OUT</text>
<text x="88.9" y="113">EN</text>
<text x="88.9" y="109.5">IN</text>
<text x="93.9" y="113.1" transform="rotate(-90 93.9 113.1)">GND</text>
<text x="94.1" y="113">ISET</text>
<text x="94.3" y="109.5">OUT</text>
</g>
<g font-size="1.5">
<text x="153.8" y="16.6">VCC_3V3</text>
<text x="185.6" y="23.5">USBVBUS</text>
<text x="108.8" y="26.9">GND</text>
<text x="157.1" y="27.3">R0603</text>
<text x="152" y="34.2">R0603</text>
<text x="112.2" y="39.4">R0603</text>
<text x="158.9" y="37.7">GND</text>
<text x="188.2" y="41.1">GND</text>
<text x="60.4" y="49.7">VCC_5V</text>
<text x="112.2" y="51.5">R0603</text>
<text x="119.1" y="49.7">USBVBUS</text>
<text x="200.3" y="48">VCC-ADC</text>
<text x="63.9" y="63.6">C0603</text>
<text x="79.4" y="65.3">R0603</text>
<text x="89.8" y="63.4">SOT23-5</text>
<text x="101.9" y="65.3">R0603</text>
<text x="112.2" y="65.3">C0603</text>
<text x="124.3" y="65.3">C0805</text>
<text x="205.5" y="60.1">R0603</text>
<text x="227.9" y="60.1">R0603</text>
<text x="145" y="68.7">ESD0402</text>
<text x="155.4" y="68.7">ESD0402</text>
<text x="167.5" y="68.7">GND</text>
<text x="184.8" y="68.7">GND</text>
<text x="62.1" y="75.6">GND</text>
<text x="76" y="75.6">GND</text>
<text x="98.4" y="75.6">GND</text>
<text x="120.9" y="75.6">GND</text>
<text x="219.3" y="80.8">GND</text>
<text x="152" y="84.3">GND</text>
<text x="167.5" y="99.5">GND</text>
<text x="65.6" y="105">VCC_5V</text>
<text x="110.5" y="105">VCC_USB1</text>
<text x="160.6" y="111.9">ESD0402</text>
<text x="174.4" y="111.9">ESD0402</text>
<text x="69" y="118.8">C0603</text>
<text x="94.9" y="118.7">SOT23-5</text>
<text x="162.3" y="118.8">C0603</text>
<text x="190.8" y="115">VCC_USB1</text>
<text x="84.6" y="120.6">R0603</text>
<text x="107" y="120.6">R0603</text>
<text x="162.3" y="122.3">C0603</text>
<text x="171" y="123.7">GND</text>
<text x="186.5" y="125.7">C0805</text>
<text x="67.3" y="130.9">GND</text>
<text x="81.1" y="130.9">GND</text>
<text x="103.6" y="130.9">GND</text>
<text x="190" y="130.9">GND</text>
<text x="202" y="129.2">USB-3_0-AF</text>
<text x="90.6" y="137.5">VCC_USB1</text>
<text x="174.4" y="134.4">ESD0402</text>
<text x="225.4" y="134">VCC_USB1</text>
<text x="165.8" y="139.6">R0603</text>
<text x="165.8" y="143">R0603</text>
<text x="86.3" y="148.2">C0805</text>
<text x="89.8" y="153.4">GND</text>
<text x="174.4" y="151">ESD0402</text>
<text x="227.9" y="151.6">GND</text>
<text x="202" y="156.8">GND</text>
<text x="164" y="162">R0603</text>
<text x="164" y="165.5">R0603</text>
<text x="171" y="162">GND</text>
<text x="93.2" y="170.6">GND</text>
<text x="110.5" y="170.6">GND</text>
<text x="162.3" y="177.6">ESD0402</text>
<text x="176.1" y="177.6">ESD0402</text>
<text x="171" y="186.2">GND</text>
<text x="214.1" y="194.8">Title</text>
<text x="221" y="196.6">QIHUA-X527 BOARD</text>
<text x="214.1" y="200">Size</text>
<text x="215.9" y="201.7">Custom&lt;Doc&gt;</text>
<text x="221" y="200">Document</text>
<text x="229.2" y="200">Number</text>
<text x="271.1" y="200">Rev</text>
<text x="272.9" y="201.7">&lt;RevCode&gt;</text>
<text x="214.1" y="205.2">Date:</text>
<text x="223.1" y="205.2">Thursday, August 07, 2025</text>
<text x="248.7" y="205.2">Sheet</text>
<text x="257.3" y="205.2">8</text>
<text x="262.5" y="205.2">of</text>
<text x="267.7" y="205.2">14</text>
</g>
<g font-size="1.5" fill="#000080">
<text x="157.1" y="23.8">R62</text>
<text x="157.1" y="25.6">10K</text>
<text x="167.5" y="29">J15</text>
<text x="196.9" y="25.6">J34</text>
<text x="112.2" y="35.9">R64</text>
<text x="146.8" y="32.5">R63</text>
<text x="152" y="32.5">1K</text>
<text x="167.5" y="35.9">CON2</text>
<text x="112.2" y="37.7">4.7K</text>
<text x="196.9" y="39.4">CON4</text>
<text x="176.1" y="44.6">J16</text>
<text x="176.1" y="46.3">USB2.0</text>
<text x="82.9" y="51.5">OU1</text>
<text x="112.2" y="48">R65</text>
<text x="112.2" y="49.7">10K</text>
<text x="205.5" y="52.3">R66</text>
<text x="227.9" y="52.3">R67</text>
<text x="240" y="53.2">D7</text>
<text x="205.5" y="58.4">100K/1%</text>
<text x="227.9" y="58.4">10K</text>
<text x="240" y="58.4">1N5819</text>
<text x="63.9" y="60.1">C58</text>
<text x="63.9" y="61.8">104</text>
<text x="79.4" y="61.8">R68</text>
<text x="79.4" y="63.6">100K</text>
<text x="89.8" y="61.7">SY6280</text>
<text x="101.9" y="61.8">R69</text>
<text x="101.9" y="63.6">6.8K/1%</text>
<text x="112.2" y="61.8">C56</text>
<text x="112.2" y="63.6">104</text>
<text x="124.3" y="61.8">C57</text>
<text x="124.3" y="63.6">10uF</text>
<text x="145" y="65.3">ED11</text>
<text x="155.4" y="65.3">ED12</text>
<text x="145" y="67">ESD5341N</text>
<text x="155.4" y="67">ESD5341N</text>
<text x="224.5" y="70.5">HOME/BOOT1</text>
<text x="88" y="106.7">OU2</text>
<text x="160.6" y="108.5">D8</text>
<text x="160.6" y="110.2">ESD5311X</text>
<text x="174.4" y="108.5">D9</text>
<text x="174.4" y="110.2">ESD5311X</text>
<text x="69" y="115.4">C59</text>
<text x="69" y="117.1">104</text>
<text x="84.6" y="117.1">R70</text>
<text x="84.6" y="118.8">100K</text>
<text x="94.9" y="116.9">SY6280</text>
<text x="107" y="117.1">R71</text>
<text x="107" y="118.8">6.8K/1%</text>
<text x="148.5" y="118.8">C60</text>
<text x="157.1" y="118.8">0.1uF</text>
<text x="148.5" y="122.3">C62</text>
<text x="157.1" y="122.3">0.1uF</text>
<text x="186.5" y="122.3">C61</text>
<text x="186.5" y="124">10uF</text>
<text x="202" y="125.7">J17</text>
<text x="174.4" y="130.9">D10</text>
<text x="202" y="127.5">USB-3_0-AF</text>
<text x="174.4" y="132.7">ESD5341N</text>
<text x="236.6" y="136.1">J33</text>
<text x="150.2" y="139.6">R72</text>
<text x="150.2" y="143">R73</text>
<text x="160.6" y="139.6">2.2R</text>
<text x="160.6" y="143">2.2R</text>
<text x="86.3" y="144.7">C115</text>
<text x="86.3" y="146.5">10uF</text>
<text x="101.9" y="146.5">J30</text>
<text x="101.9" y="148.2">USB2.0</text>
<text x="174.4" y="147.5">D11</text>
<text x="174.4" y="149.2">ESD5341N</text>
<text x="236.6" y="149.9">CON4</text>
<text x="77.7" y="160.3">R140</text>
<text x="77.7" y="156.8">R139</text>
<text x="82.9" y="160.3">22R R0603</text>
<text x="82.9" y="156.8">22R R0603</text>
<text x="150.2" y="162">R74</text>
<text x="150.2" y="165.5">R75</text>
<text x="160.6" y="162">0R</text>
<text x="160.6" y="165.5">0R</text>
<text x="162.3" y="175.8">ESD5311X</text>
<text x="164" y="174.1">D12</text>
<text x="176.1" y="174.1">D13</text>
<text x="176.1" y="175.8">ESD5311X</text>
</g>
<g font-size="1.5" fill="#f00">
<text x="29" y="28">1</text>
<text x="29" y="29.7">1</text>
<text x="31.4" y="28">USB0-DP</text>
<text x="31.4" y="29.7">USB0-DM</text>
<text x="45.2" y="27.3">USB0-DP</text>
<text x="45.2" y="29">USB0-DM</text>
<text x="29" y="31.8">1</text>
<text x="29" y="33.5">1</text>
<text x="31.6" y="31.8">USB0-ID</text>
<text x="31.6" y="33.5">USB0-VBUSDET</text>
<text x="45.2" y="30.7">USB0-ID</text>
<text x="45.2" y="32.5">USB0-VBUSDET</text>
<text x="45.2" y="35.9">USB0-DRV</text>
<text x="138.5" y="30.7">USB0-ID</text>
<text x="181.7" y="32.5">USB0-DP</text>
<text x="181.7" y="30.7">USB0-DM</text>
<text x="29" y="36.6">1</text>
<text x="31.4" y="36.6">USB0-DRVVBUS</text>
<text x="78" y="42.8">USB0-VBUSDET</text>
<text x="69.9" y="56.6">USB0-DRV</text>
<text x="135" y="56.6">USB0-DP</text>
<text x="135" y="54.9">USB0-DM</text>
<text x="254.4" y="55.6">FEL</text>
<text x="259.9" y="55.6">1</text>
<text x="195.1" y="66.3">1</text>
<text x="199.1" y="66.3">LRADC0</text>
<text x="29" y="97.1">1</text>
<text x="29" y="98.8">1</text>
<text x="31.4" y="97.1">USB1-DP</text>
<text x="31.4" y="98.8">USB1-DM</text>
<text x="45.2" y="101.6">USB2-DP</text>
<text x="45.2" y="98.1">USB1-DM</text>
<text x="45.2" y="96.4">USB1-DP</text>
<text x="29" y="102.3">1</text>
<text x="29" y="104">1</text>
<text x="29" y="107.4">1</text>
<text x="31.4" y="102.3">USB2-DP</text>
<text x="31.4" y="104">USB2-DM</text>
<text x="31.4" y="107.4">PCIE21-TX0-DP</text>
<text x="45.2" y="103.3">USB2-DM</text>
<text x="45.2" y="106.7">USB3-TXP</text>
<text x="29" y="109.2">1</text>
<text x="29" y="110.9">1</text>
<text x="29" y="112.6">1</text>
<text x="31.4" y="109.2">PCIE21-TX0-DN</text>
<text x="31.4" y="110.9">PCIE21-RX0-DP</text>
<text x="31.4" y="112.6">PCIE21-RX0-DN</text>
<text x="45.2" y="108.5">USB3-TXN</text>
<text x="45.2" y="110.2">USB3-RXP</text>
<text x="45.2" y="111.9">USB3-RXN</text>
<text x="75.1" y="111.9">USB0-DRV</text>
<text x="29" y="114.3">1</text>
<text x="29" y="116.1">1</text>
<text x="29" y="119.5">1</text>
<text x="31.4" y="114.3">PCIE21-REFCLKP</text>
<text x="31.4" y="116.1">PCIE21-REFCLKN</text>
<text x="31.4" y="119.5">PCIE21-REFCLKN</text>
<text x="138.5" y="118.8">USB3-TXN</text>
<text x="29" y="121.3">1</text>
<text x="29" y="123">1</text>
<text x="29" y="124.7">1</text>
<text x="31.4" y="121.3">PCIE21-PERSTn</text>
<text x="31.4" y="123">PCIE21-CLKREQn</text>
<text x="31.4" y="124.7">PCIE21-WAKEn</text>
<text x="138.5" y="122.3">USB3-TXP</text>
<text x="138.5" y="139.6">USB2-DM</text>
<text x="138.5" y="143">USB2-DP</text>
<text x="173" y="139.4">USB2-DM_R</text>
<text x="173" y="142.9">USB2-DP_R</text>
<text x="221.4" y="141.2">USB2-DM_R</text>
<text x="221.4" y="142.9">USB2-DP_R</text>
<text x="65.9" y="156.8">USB1-DM</text>
<text x="65.9" y="160.3">USB1-DP</text>
<text x="138.5" y="162">USB3-RXN</text>
<text x="138.5" y="165.5">USB3-RXP</text>
</g>
<g font-size="1.5" fill="#004000">
<text x="176.1" y="48">USB-A2</text>
<text x="101.9" y="149.9">USB-A2</text>
</g>
<g font-size="1.4" fill="#00f">
<text x="175.8" y="51.2">5V</text>
<text x="175.8" y="54.7">D-</text>
<text x="175.8" y="58.1">D+</text>
<text x="174.9" y="61.6">GND</text>
<text x="201" y="135">TXP</text>
<text x="201.9" y="136.9">5V</text>
<text x="200.1" y="142.1">DGND</text>
<text x="200.8" y="138.3">TXN</text>
<text x="201.7" y="140.2">D-</text>
<text x="201.9" y="143.6">D+</text>
<text x="200.8" y="148.8">RXN</text>
<text x="201" y="146.9">GND</text>
<text x="201" y="145.4">RXP</text>
<text x="101.5" y="153.1">5V</text>
<text x="101.5" y="156.6">D-</text>
<text x="101.5" y="160">D+</text>
<text x="100.6" y="163.5">GND</text>
</g>
<text font-size="1.4" x="219.3" y="192.9">www.qihua-x.com</text>
<g font-size="1.2">
<text x="43.1" y="1.3">5</text>
<text x="95" y="1.3">4</text>
<text x="146.8" y="1.3">3</text>
<text x="198.6" y="1.3">2</text>
<text x="250.4" y="1.3">1</text>
<text x="15.9" y="28.3">D</text>
<text x="276.8" y="28.3">D</text>
<text x="15.9" y="79.2">C</text>
<text x="276.8" y="79.2">C</text>
<text x="15.9" y="130.2">B</text>
<text x="276.8" y="130.2">B</text>
<text x="15.9" y="181.2">A</text>
<text x="276.8" y="181.2">A</text>
<text x="43.1" y="206.8">5</text>
<text x="95" y="206.8">4</text>
<text x="146.8" y="206.8">3</text>
<text x="198.6" y="206.8">2</text>
<text x="250.4" y="206.8">1</text>
</g>
</svg>
